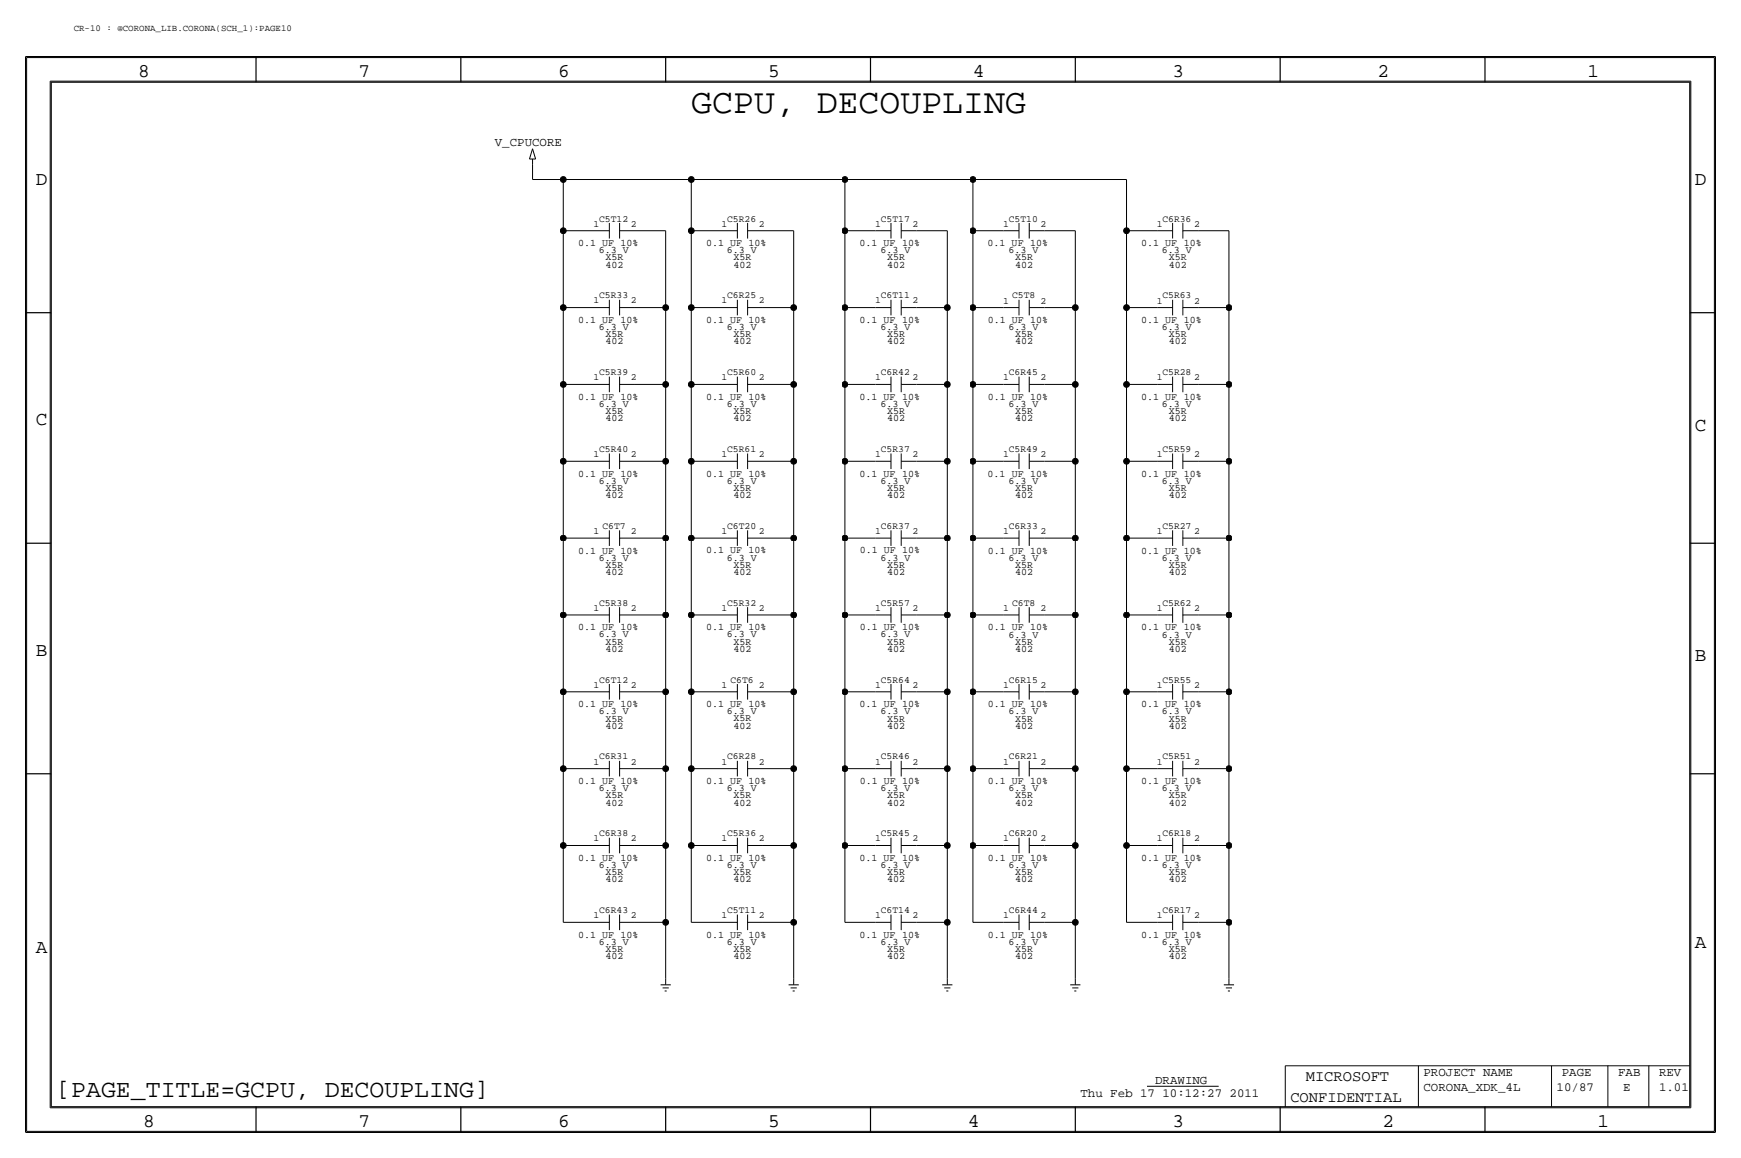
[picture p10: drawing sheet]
<svg xmlns="http://www.w3.org/2000/svg" width="432mm" height="287mm" viewBox="0 0 432 287" stroke-linecap="round" stroke-linejoin="round" font-family="sans-serif">
<!-- layer: Nets -->
<g fill="none" stroke="#000" stroke-width=".25">
<path d="M132.1 40.7v3.8zM132.1 44.5h7.6zM139.7 44.5h31.7zM139.7 44.5v12.7zM139.7 57.2v19.1zM139.7 57.2h7.6zM157.5 57.2h7.6zM165.1 57.2v19.1zM171.4 44.5h38.1zM171.4 44.5v12.7zM171.4 57.2v19.1zM171.5 57.2h7.6z"/>
<path d="M189.2 57.2h7.7zM196.8 57.2v19.1zM209.5 57.2h7.7zM209.5 44.5h31.8zM209.5 44.5v12.7zM209.5 57.2v19.1zM227.3 57.2h7.7zM234.9 57.2v19.1zM241.3 57.2h7.6zM241.3 44.5h38.1zM241.3 44.5v12.7zM241.3 57.2v19.1z"/>
<path d="M259.1 57.2h7.6zM266.7 57.2v19.1zM279.4 57.2h7.6zM279.4 44.5v12.7zM279.4 57.2v19.1zM297.2 57.2h7.6zM304.8 57.2v19.1zM139.7 76.3h7.6zM139.7 76.3v19zM157.5 76.3h7.6zM165.1 76.3v19zM171.4 76.3h7.7z"/>
<path d="M171.4 76.3v19zM189.2 76.3h7.6zM196.8 76.3v19zM209.5 76.3h7.7zM209.5 76.3v19zM227.3 76.3h7.6zM234.9 76.3v19zM241.3 76.3h7.6zM241.3 76.3v19zM259.1 76.3h7.6zM266.7 76.3v19zM279.4 76.3h7.6z"/>
<path d="M279.4 76.3v19zM297.2 76.3h7.6zM304.8 76.3v19zM139.7 95.3v19.1zM139.7 95.3h7.6zM157.5 95.3h7.6zM165.1 95.3v19.1zM171.4 95.3h7.7zM171.4 95.3v19.1zM189.2 95.3h7.6zM196.8 95.3v19.1zM209.5 95.3h7.7z"/>
<path d="M209.5 95.3v19.1zM227.3 95.3h7.6zM234.9 95.3v19.1zM241.3 95.3h7.6zM241.3 95.3v19.1zM259.1 95.3h7.6zM266.7 95.3v19.1zM279.4 95.3h7.6zM279.4 95.3v19.1zM297.2 95.3h7.6zM304.8 95.3v19.1zM139.7 114.4v19z"/>
<path d="M139.7 114.4h7.6zM157.5 114.4h7.6zM165.1 114.4v19zM171.4 114.4h7.7zM171.4 114.4v19zM189.2 114.4h7.6zM196.8 114.4v19zM209.5 114.4h7.7zM209.5 114.4v19zM227.3 114.4h7.6zM234.9 114.4v19zM241.3 114.4h7.6z"/>
<path d="M241.3 114.4v19zM259.1 114.4h7.6zM266.7 114.4v19zM279.4 114.4h7.6zM279.4 114.4v19zM297.2 114.4h7.6zM304.8 114.4v19zM139.7 133.4h7.6zM139.7 133.4v19.1zM157.5 133.4h7.6zM165.1 133.4v19.1zM171.4 133.4h7.7z"/>
<path d="M171.4 133.4v19.1zM189.2 133.4h7.6zM196.8 133.4v19.1zM209.5 133.4h7.7zM209.5 133.4v19.1zM227.3 133.4h7.7zM234.9 133.4v19.1zM241.3 133.4h7.6zM241.3 133.4v19.1zM259.1 133.4h7.6zM266.7 133.4v19.1zM279.4 133.4h7.6z"/>
<path d="M279.4 133.4v19.1zM297.2 133.4h7.6zM304.8 133.4v19.1zM139.7 152.5h7.6zM139.7 152.5v19zM157.5 152.5h7.6zM165.1 152.5v19zM171.4 152.5h7.7zM171.4 152.5v19zM189.2 152.5h7.6zM196.8 152.5v19zM209.5 152.5h7.7z"/>
<path d="M209.5 152.5v19zM227.3 152.5h7.7zM234.9 152.5v19zM241.3 152.5h7.6zM241.3 152.5v19zM259.1 152.5h7.6zM266.7 152.5v19zM279.4 152.5h7.6zM279.4 152.5v19zM297.2 152.5h7.6zM304.8 152.5v19zM139.7 171.5h7.6z"/>
<path d="M139.7 171.5v19.1zM157.5 171.5h7.6zM165.1 171.5v19.1zM171.4 171.5h7.7zM171.4 171.5v19.1zM189.2 171.5h7.6zM196.8 171.5v19.1zM209.5 171.5h7.7zM209.5 171.5v19.1zM227.3 171.5h7.7zM234.9 171.5v19.1zM241.3 171.5h7.6z"/>
<path d="M241.3 171.5v19.1zM259.1 171.5h7.6zM266.7 171.5v19.1zM279.4 171.5h7.6zM279.4 171.5v19.1zM297.2 171.5h7.6zM304.8 171.5v19.1zM139.7 190.6h7.6zM139.7 190.6v19zM157.5 190.6h7.6zM165.1 190.6v19zM171.4 190.6h7.7z"/>
<path d="M171.4 190.6v19zM189.2 190.6h7.6zM196.8 190.6v19zM209.5 190.6h7.7zM209.5 190.6v19zM227.3 190.6h7.6zM234.9 190.6v19zM241.3 190.6h7.6zM241.3 190.6v19zM259.1 190.6h7.6zM266.7 190.6v19zM279.4 190.6h7.6z"/>
<path d="M279.4 190.6v19zM297.2 190.6h7.6zM304.8 190.6v19zM139.7 209.6h7.6zM139.7 209.6v19.1zM157.5 209.6h7.6zM165.1 209.6v19.1zM171.4 209.6h7.7zM171.4 209.6v19.1zM189.2 209.6h7.6zM196.8 209.6v19.1zM209.5 209.6h7.7z"/>
<path d="M209.5 209.6v19.1zM227.3 209.6h7.6zM234.9 209.6v19.1zM241.3 209.6h7.6zM241.3 209.6v19.1zM259.1 209.6h7.6zM266.7 209.6v19.1zM279.4 209.6h7.6zM279.4 209.6v19.1zM297.2 209.6h7.6zM304.8 209.6v19.1zM139.7 228.7h7.6z"/>
<path d="M157.5 228.7h7.6zM165.1 228.7v13.9zM171.4 228.7h7.7zM189.2 228.7h7.6zM196.8 228.7v13.9zM209.5 228.7h7.7zM227.3 228.7h7.6zM234.9 228.7v13.9zM241.3 228.7h7.6zM259.1 228.7h7.6zM266.7 228.7v13.9zM279.4 228.7h7.6z"/>
<path d="M297.2 228.7h7.6zM304.8 228.7v13.9z"/>
</g>
<g fill="#000" stroke="#000" stroke-width=".25">
<circle cx="139.7" cy="44.5" r=".72"/>
<circle cx="139.7" cy="57.2" r=".72"/>
<circle cx="171.4" cy="44.5" r=".72"/>
<circle cx="171.4" cy="57.2" r=".72"/>
<circle cx="209.6" cy="44.5" r=".72"/>
<circle cx="209.6" cy="57.2" r=".72"/>
<circle cx="241.3" cy="44.5" r=".72"/>
<circle cx="241.3" cy="57.2" r=".72"/>
<circle cx="279.4" cy="57.2" r=".72"/>
<circle cx="139.7" cy="76.3" r=".72"/>
<circle cx="165.1" cy="76.3" r=".72"/>
<circle cx="171.4" cy="76.3" r=".72"/>
<circle cx="196.9" cy="76.3" r=".72"/>
<circle cx="209.6" cy="76.3" r=".72"/>
<circle cx="235" cy="76.3" r=".72"/>
<circle cx="241.3" cy="76.3" r=".72"/>
<circle cx="266.7" cy="76.3" r=".72"/>
<circle cx="279.4" cy="76.3" r=".72"/>
<circle cx="304.8" cy="76.3" r=".72"/>
<circle cx="139.7" cy="95.3" r=".72"/>
<circle cx="165.1" cy="95.3" r=".72"/>
<circle cx="171.4" cy="95.3" r=".72"/>
<circle cx="196.9" cy="95.3" r=".72"/>
<circle cx="209.6" cy="95.3" r=".72"/>
<circle cx="235" cy="95.3" r=".72"/>
<circle cx="241.3" cy="95.3" r=".72"/>
<circle cx="266.7" cy="95.3" r=".72"/>
<circle cx="279.4" cy="95.3" r=".72"/>
<circle cx="304.8" cy="95.3" r=".72"/>
<circle cx="139.7" cy="114.4" r=".72"/>
<circle cx="165.1" cy="114.4" r=".72"/>
<circle cx="171.4" cy="114.4" r=".72"/>
<circle cx="196.9" cy="114.4" r=".72"/>
<circle cx="209.6" cy="114.4" r=".72"/>
<circle cx="235" cy="114.4" r=".72"/>
<circle cx="241.3" cy="114.4" r=".72"/>
<circle cx="266.7" cy="114.4" r=".72"/>
<circle cx="279.4" cy="114.4" r=".72"/>
<circle cx="304.8" cy="114.4" r=".72"/>
<circle cx="139.7" cy="133.4" r=".72"/>
<circle cx="165.1" cy="133.4" r=".72"/>
<circle cx="171.4" cy="133.4" r=".72"/>
<circle cx="196.9" cy="133.4" r=".72"/>
<circle cx="209.6" cy="133.4" r=".72"/>
<circle cx="235" cy="133.4" r=".72"/>
<circle cx="241.3" cy="133.4" r=".72"/>
<circle cx="266.7" cy="133.4" r=".72"/>
<circle cx="279.4" cy="133.4" r=".72"/>
<circle cx="304.8" cy="133.4" r=".72"/>
<circle cx="139.7" cy="152.5" r=".72"/>
<circle cx="165.1" cy="152.5" r=".72"/>
<circle cx="171.4" cy="152.5" r=".72"/>
<circle cx="196.9" cy="152.5" r=".72"/>
<circle cx="209.6" cy="152.5" r=".72"/>
<circle cx="235" cy="152.5" r=".72"/>
<circle cx="241.3" cy="152.5" r=".72"/>
<circle cx="266.7" cy="152.5" r=".72"/>
<circle cx="279.4" cy="152.5" r=".72"/>
<circle cx="304.8" cy="152.5" r=".72"/>
<circle cx="139.7" cy="171.5" r=".72"/>
<circle cx="165.1" cy="171.5" r=".72"/>
<circle cx="171.4" cy="171.5" r=".72"/>
<circle cx="196.9" cy="171.5" r=".72"/>
<circle cx="209.6" cy="171.5" r=".72"/>
<circle cx="235" cy="171.5" r=".72"/>
<circle cx="241.3" cy="171.5" r=".72"/>
<circle cx="266.7" cy="171.5" r=".72"/>
<circle cx="279.4" cy="171.5" r=".72"/>
<circle cx="304.8" cy="171.5" r=".72"/>
<circle cx="139.7" cy="190.6" r=".72"/>
<circle cx="165.1" cy="190.6" r=".72"/>
<circle cx="171.4" cy="190.6" r=".72"/>
<circle cx="196.9" cy="190.6" r=".72"/>
<circle cx="209.6" cy="190.6" r=".72"/>
<circle cx="235" cy="190.6" r=".72"/>
<circle cx="241.3" cy="190.6" r=".72"/>
<circle cx="266.7" cy="190.6" r=".72"/>
<circle cx="279.4" cy="190.6" r=".72"/>
<circle cx="304.8" cy="190.6" r=".72"/>
<circle cx="139.7" cy="209.6" r=".72"/>
<circle cx="165.1" cy="209.6" r=".72"/>
<circle cx="171.4" cy="209.6" r=".72"/>
<circle cx="196.9" cy="209.6" r=".72"/>
<circle cx="209.6" cy="209.6" r=".72"/>
<circle cx="235" cy="209.6" r=".72"/>
<circle cx="241.3" cy="209.6" r=".72"/>
<circle cx="266.7" cy="209.6" r=".72"/>
<circle cx="279.4" cy="209.6" r=".72"/>
<circle cx="304.8" cy="209.6" r=".72"/>
<circle cx="165.1" cy="228.7" r=".72"/>
<circle cx="196.9" cy="228.7" r=".72"/>
<circle cx="235" cy="228.7" r=".72"/>
<circle cx="266.7" cy="228.7" r=".72"/>
<circle cx="304.8" cy="228.7" r=".72"/>
</g>
<!-- layer: Components -->
<g fill="none" stroke="#000" stroke-width=".25">
<path d="M131.3 39.4h1.5zM132.1 39.4v1.3zM132.1 36.9l.7 2.5zM132.1 36.9l-.8 2.5zM147.3 57.2h3.8zM151.1 55.3v3.8zM153.7 57.2h3.8zM153.7 55.3v3.8zM179.1 57.2h3.8zM182.9 55.3v3.8zM185.4 57.2h3.8zM185.4 55.3v3.8z"/>
<path d="M217.2 57.2h3.8zM221 55.3v3.8zM223.5 57.2h3.8zM223.5 55.3v3.8zM248.9 57.2h3.8zM252.7 55.3v3.8zM255.3 57.2h3.8zM255.3 55.3v3.8zM287 57.2h3.8zM290.8 55.3v3.8zM293.4 57.2h3.8zM293.4 55.3v3.8z"/>
<path d="M147.3 76.3h3.8zM151.1 74.3v3.9zM153.7 76.3h3.8zM153.7 74.3v3.9zM179.1 76.3h3.8zM182.9 74.3v3.9zM185.4 76.3h3.8zM185.4 74.3v3.9zM217.2 76.3h3.8zM221 74.3v3.9zM223.5 76.3h3.8zM223.5 74.3v3.9z"/>
<path d="M248.9 76.3h3.8zM252.7 74.3v3.9zM255.3 76.3h3.8zM255.3 74.3v3.9zM287 76.3h3.8zM290.8 74.3v3.9zM293.4 76.3h3.8zM293.4 74.3v3.9zM147.3 95.3h3.8zM151.1 93.4v3.8zM153.7 95.3h3.8zM153.7 93.4v3.8z"/>
<path d="M179.1 95.3h3.8zM182.9 93.4v3.8zM185.4 95.3h3.8zM185.4 93.4v3.8zM217.2 95.3h3.8zM221 93.4v3.8zM223.5 95.3h3.8zM223.5 93.4v3.8zM248.9 95.3h3.8zM252.7 93.4v3.8zM255.3 95.3h3.8zM255.3 93.4v3.8z"/>
<path d="M287 95.3h3.8zM290.8 93.4v3.8zM293.4 95.3h3.8zM293.4 93.4v3.8zM147.3 114.4h3.8zM151.1 112.4v3.9zM153.7 114.4h3.8zM153.7 112.4v3.9zM179.1 114.4h3.8zM182.9 112.4v3.9zM185.4 114.4h3.8zM185.4 112.4v3.9z"/>
<path d="M217.2 114.4h3.8zM221 112.4v3.9zM223.5 114.4h3.8zM223.5 112.4v3.9zM248.9 114.4h3.8zM252.7 112.4v3.9zM255.3 114.4h3.8zM255.3 112.4v3.9zM287 114.4h3.8zM290.8 112.4v3.9zM293.4 114.4h3.8zM293.4 112.4v3.9z"/>
<path d="M147.3 133.4h3.8zM151.1 131.5v3.8zM153.7 133.4h3.8zM153.7 131.5v3.8zM179.1 133.4h3.8zM182.9 131.5v3.8zM185.4 133.4h3.8zM185.4 131.5v3.8zM217.2 133.4h3.8zM221 131.5v3.8zM223.5 133.4h3.8zM223.5 131.5v3.8z"/>
<path d="M248.9 133.4h3.8zM252.7 131.5v3.8zM255.3 133.4h3.8zM255.3 131.5v3.8zM287 133.4h3.8zM290.8 131.5v3.8zM293.4 133.4h3.8zM293.4 131.5v3.8zM147.3 152.5h3.8zM151.1 150.5v3.9zM153.7 152.5h3.8zM153.7 150.5v3.9z"/>
<path d="M179.1 152.5h3.8zM182.9 150.5v3.9zM185.4 152.5h3.8zM185.4 150.5v3.9zM217.2 152.5h3.8zM221 150.5v3.9zM223.5 152.5h3.8zM223.5 150.5v3.9zM248.9 152.5h3.8zM252.7 150.5v3.9zM255.3 152.5h3.8zM255.3 150.5v3.9z"/>
<path d="M287 152.5h3.8zM290.8 150.5v3.9zM293.4 152.5h3.8zM293.4 150.5v3.9zM147.3 171.5h3.8zM151.1 169.6v3.8zM153.7 171.5h3.8zM153.7 169.6v3.8zM179.1 171.5h3.8zM182.9 169.6v3.8zM185.4 171.5h3.8zM185.4 169.6v3.8z"/>
<path d="M217.2 171.5h3.8zM221 169.6v3.8zM223.5 171.5h3.8zM223.5 169.6v3.8zM248.9 171.5h3.8zM252.7 169.6v3.8zM255.3 171.5h3.8zM255.3 169.6v3.8zM287 171.5h3.8zM290.8 169.6v3.8zM293.4 171.5h3.8zM293.4 169.6v3.8z"/>
<path d="M147.3 190.6h3.8zM151.1 188.6v3.9zM153.7 190.6h3.8zM153.7 188.6v3.9zM179.1 190.6h3.8zM182.9 188.6v3.9zM185.4 190.6h3.8zM185.4 188.6v3.9zM217.2 190.6h3.8zM221 188.6v3.9zM223.5 190.6h3.8zM223.5 188.6v3.9z"/>
<path d="M248.9 190.6h3.8zM252.7 188.6v3.9zM255.3 190.6h3.8zM255.3 188.6v3.9zM287 190.6h3.8zM290.8 188.6v3.9zM293.4 190.6h3.8zM293.4 188.6v3.9zM147.3 209.6h3.8zM151.1 207.7v3.8zM153.7 209.6h3.8zM153.7 207.7v3.8z"/>
<path d="M179.1 209.6h3.8zM182.9 207.7v3.8zM185.4 209.6h3.8zM185.4 207.7v3.8zM217.2 209.6h3.8zM221 207.7v3.8zM223.5 209.6h3.8zM223.5 207.7v3.8zM248.9 209.6h3.8zM252.7 207.7v3.8zM255.3 209.6h3.8zM255.3 207.7v3.8z"/>
<path d="M287 209.6h3.8zM290.8 207.7v3.8zM293.4 209.6h3.8zM293.4 207.7v3.8zM147.3 228.7h3.8zM151.1 226.7v3.9zM153.7 228.7h3.8zM153.7 226.7v3.9zM179.1 228.7h3.8zM182.9 226.7v3.9zM185.4 228.7h3.8zM185.4 226.7v3.9z"/>
<path d="M217.2 228.7h3.8zM221 226.7v3.9zM223.5 228.7h3.8zM223.5 226.7v3.9zM248.9 228.7h3.8zM252.7 226.7v3.9zM255.3 228.7h3.8zM255.3 226.7v3.9zM287 228.7h3.8zM290.8 226.7v3.9zM293.4 228.7h3.8zM293.4 226.7v3.9z"/>
<path d="M163.8 244.1h2.6zM164.3 244.9h1.6zM164.8 245.7h.6zM165.1 242.6v1.5zM195.6 244.1h2.5zM196.1 244.9h1.5zM196.6 245.7h.5zM196.8 242.6v1.5zM233.7 244.1h2.5zM234.2 244.9h1.5zM234.7 245.7h.5zM234.9 242.6v1.5z"/>
<path d="M265.4 244.1h2.6zM265.9 244.9h1.6zM266.4 245.7h.6zM266.7 242.6v1.5zM303.5 244.1h2.6zM304 244.9h1.6zM304.5 245.7h.6zM304.8 242.6v1.5zM284.5 269.3h17.8z"/>
</g>
<!-- layer: Page Border and Title Block -->
<g fill="none" stroke="#000" stroke-width=".3">
<path d="M6.3 14v266.7zM6.4 14h419zM63.5 14v6.4zM114.3 14v6.4zM165.1 14v6.4zM215.9 14v6.4zM266.7 14v6.4zM317.5 14v6.4zM368.3 14v6.4zM425.4 14v266.7zM12.7 20.4h406.4zM12.7 20.4v254z"/>
<path d="M419.1 20.4v254zM6.3 77.5h6.4zM419.1 77.5h6.3zM6.3 134.7h6.4zM419.1 134.7h6.3zM6.3 191.8h6.4zM419.1 191.8h6.3zM12.7 274.4h406.4zM63.5 274.4v6.3zM114.3 274.4v6.3zM165.1 274.4v6.3zM215.9 274.4v6.3z"/>
<path d="M266.7 274.4v6.3zM317.5 274.4v6.3zM368.3 274.4v6.3zM6.4 280.7h419z"/>
</g>
<g fill="none" stroke="#000" stroke-width=".25">
<path d="M6.6 14.3h418.6zM6.6 14.3v266.2zM425.2 14.3v266.2zM12.4 20.1v254.5zM12.4 20.1h407zM419.4 20.1v254.5zM12.4 274.6h407zM318.8 264.2v10.2zM318.8 264.2h100.3zM351.8 264.2v10.2zM384.8 264.2v10.2zM398.8 264.2v10.2z"/>
<path d="M408.9 264.2v10.2zM6.6 280.5h418.6z"/>
</g>
<text font-size="8.6" x="171.4" y="28">GCPU, DECOUPLING</text>
<text font-size="6.2" x="14" y="271.8">[PAGE_TITLE=GCPU, DECOUPLING]</text>
<g font-size="4.8">
<text x="34.3" y="19.1">8</text>
<text x="88.9" y="19.1">7</text>
<text x="138.4" y="19.1">6</text>
<text x="190.5" y="19.1">5</text>
<text x="241.3" y="19.1">4</text>
<text x="290.8" y="19.1">3</text>
<text x="341.6" y="19.1">2</text>
<text x="393.7" y="19.1">1</text>
<text x="8.9" y="45.8">D</text>
<text x="420.4" y="45.8">D</text>
<text x="8.9" y="105.5">C</text>
<text x="420.4" y="106.7">C</text>
<text x="8.9" y="162.6">B</text>
<text x="420.4" y="163.9">B</text>
<text x="8.9" y="236.3">A</text>
<text x="420.4" y="235">A</text>
<text x="35.5" y="279.4">8</text>
<text x="88.9" y="279.4">7</text>
<text x="138.4" y="279.4">6</text>
<text x="190.5" y="279.4">5</text>
<text x="240" y="279.4">4</text>
<text x="290.8" y="279.4">3</text>
<text x="342.9" y="279.4">2</text>
<text x="396.2" y="279.4">1</text>
</g>
<g font-size="3.8">
<text x="323.9" y="268">MICROSOFT</text>
<text x="320" y="273.1">CONFIDENTIAL</text>
</g>
<g font-size="3.1">
<text x="122.7" y="36.2">V_CPUCORE</text>
<text x="286.5" y="268.8">DRAWING</text>
<text x="353.1" y="266.8">PROJECT NAME</text>
<text x="387.3" y="266.8">PAGE</text>
<text x="401.3" y="266.8">FAB</text>
<text x="411.5" y="266.8">REV</text>
<text x="268" y="271.8">Thu Feb 17 10:12:27 2011</text>
<text x="353.1" y="270.6">CORONA_XDK_4L</text>
<text x="386.1" y="270.6">10/87</text>
<text x="402.6" y="270.6">E</text>
<text x="411.5" y="270.6">1.01</text>
</g>
<g font-size="2.5">
<text x="143.4" y="61">0.1 UF 10%</text>
<text x="148.5" y="62.8">6.3 V</text>
<text x="150.2" y="64.6">X5R</text>
<text x="175.1" y="61">0.1 UF 10%</text>
<text x="180.2" y="62.8">6.3 V</text>
<text x="181.9" y="64.6">X5R</text>
<text x="213.2" y="61">0.1 UF 10%</text>
<text x="218.3" y="62.8">6.3 V</text>
<text x="220" y="64.6">X5R</text>
<text x="245" y="61">0.1 UF 10%</text>
<text x="250.1" y="62.8">6.3 V</text>
<text x="251.8" y="64.6">X5R</text>
<text x="283.1" y="61">0.1 UF 10%</text>
<text x="288.2" y="62.8">6.3 V</text>
<text x="289.9" y="64.6">X5R</text>
<text x="150.2" y="66.3">402</text>
<text x="181.9" y="66.4">402</text>
<text x="220" y="66.4">402</text>
<text x="251.8" y="66.3">402</text>
<text x="289.9" y="66.4">402</text>
<text x="143.4" y="80.1">0.1 UF 10%</text>
<text x="148.5" y="81.8">6.3 V</text>
<text x="150.2" y="83.6">X5R</text>
<text x="175.1" y="80.1">0.1 UF 10%</text>
<text x="180.2" y="81.8">6.3 V</text>
<text x="181.9" y="83.6">X5R</text>
<text x="213.2" y="80.1">0.1 UF 10%</text>
<text x="218.3" y="81.8">6.3 V</text>
<text x="220" y="83.6">X5R</text>
<text x="245" y="80.1">0.1 UF 10%</text>
<text x="250.1" y="81.8">6.3 V</text>
<text x="251.8" y="83.6">X5R</text>
<text x="283.1" y="80.1">0.1 UF 10%</text>
<text x="288.2" y="81.8">6.3 V</text>
<text x="289.9" y="83.6">X5R</text>
<text x="150.2" y="85.4">402</text>
<text x="181.9" y="85.4">402</text>
<text x="220" y="85.4">402</text>
<text x="251.8" y="85.4">402</text>
<text x="289.9" y="85.4">402</text>
<text x="143.4" y="99.1">0.1 UF 10%</text>
<text x="148.5" y="100.9">6.3 V</text>
<text x="175.1" y="99.1">0.1 UF 10%</text>
<text x="180.2" y="100.9">6.3 V</text>
<text x="213.2" y="99.1">0.1 UF 10%</text>
<text x="218.3" y="100.9">6.3 V</text>
<text x="245" y="99.1">0.1 UF 10%</text>
<text x="250.1" y="100.9">6.3 V</text>
<text x="283.1" y="99.1">0.1 UF 10%</text>
<text x="288.2" y="100.9">6.3 V</text>
<text x="150.2" y="102.7">X5R</text>
<text x="150.2" y="104.4">402</text>
<text x="181.9" y="102.7">X5R</text>
<text x="181.9" y="104.4">402</text>
<text x="220" y="102.7">X5R</text>
<text x="220" y="104.5">402</text>
<text x="251.8" y="104.5">402</text>
<text x="251.8" y="102.7">X5R</text>
<text x="289.9" y="102.7">X5R</text>
<text x="289.9" y="104.5">402</text>
<text x="143.4" y="118.2">0.1 UF 10%</text>
<text x="148.5" y="119.9">6.3 V</text>
<text x="175.1" y="118.2">0.1 UF 10%</text>
<text x="180.2" y="119.9">6.3 V</text>
<text x="213.2" y="118.2">0.1 UF 10%</text>
<text x="218.3" y="120">6.3 V</text>
<text x="245" y="118.2">0.1 UF 10%</text>
<text x="250.1" y="119.9">6.3 V</text>
<text x="283.1" y="118.2">0.1 UF 10%</text>
<text x="288.2" y="119.9">6.3 V</text>
<text x="150.2" y="121.7">X5R</text>
<text x="150.2" y="123.5">402</text>
<text x="181.9" y="123.5">402</text>
<text x="181.9" y="121.7">X5R</text>
<text x="220" y="121.7">X5R</text>
<text x="220" y="123.5">402</text>
<text x="251.8" y="121.7">X5R</text>
<text x="251.8" y="123.5">402</text>
<text x="289.9" y="121.7">X5R</text>
<text x="289.9" y="123.5">402</text>
<text x="143.4" y="137.2">0.1 UF 10%</text>
<text x="175.1" y="137.2">0.1 UF 10%</text>
<text x="213.2" y="137.2">0.1 UF 10%</text>
<text x="245" y="137.2">0.1 UF 10%</text>
<text x="283.1" y="137.2">0.1 UF 10%</text>
<text x="148.5" y="139">6.3 V</text>
<text x="150.2" y="140.8">X5R</text>
<text x="150.2" y="142.6">402</text>
<text x="180.2" y="139">6.3 V</text>
<text x="181.9" y="140.8">X5R</text>
<text x="181.9" y="142.5">402</text>
<text x="218.3" y="139">6.3 V</text>
<text x="220" y="140.8">X5R</text>
<text x="220" y="142.5">402</text>
<text x="250.1" y="139">6.3 V</text>
<text x="251.8" y="140.8">X5R</text>
<text x="251.8" y="142.6">402</text>
<text x="288.2" y="139">6.3 V</text>
<text x="289.9" y="140.8">X5R</text>
<text x="289.9" y="142.6">402</text>
<text x="143.4" y="156.3">0.1 UF 10%</text>
<text x="148.5" y="158">6.3 V</text>
<text x="150.2" y="159.8">X5R</text>
<text x="150.2" y="161.6">402</text>
<text x="175.1" y="156.3">0.1 UF 10%</text>
<text x="180.2" y="158">6.3 V</text>
<text x="181.9" y="159.8">X5R</text>
<text x="181.9" y="161.6">402</text>
<text x="213.2" y="156.3">0.1 UF 10%</text>
<text x="218.3" y="158">6.3 V</text>
<text x="220" y="159.8">X5R</text>
<text x="220" y="161.6">402</text>
<text x="245" y="156.3">0.1 UF 10%</text>
<text x="250.1" y="158">6.3 V</text>
<text x="251.8" y="159.8">X5R</text>
<text x="251.8" y="161.6">402</text>
<text x="283.1" y="156.3">0.1 UF 10%</text>
<text x="288.2" y="158">6.3 V</text>
<text x="289.9" y="159.8">X5R</text>
<text x="289.9" y="161.6">402</text>
<text x="143.4" y="175.3">0.1 UF 10%</text>
<text x="148.5" y="177.1">6.3 V</text>
<text x="150.2" y="178.9">X5R</text>
<text x="175.1" y="175.3">0.1 UF 10%</text>
<text x="180.2" y="177.1">6.3 V</text>
<text x="181.9" y="178.9">X5R</text>
<text x="213.2" y="175.3">0.1 UF 10%</text>
<text x="218.3" y="177.1">6.3 V</text>
<text x="220" y="178.9">X5R</text>
<text x="245" y="175.3">0.1 UF 10%</text>
<text x="250.1" y="177.1">6.3 V</text>
<text x="251.8" y="178.9">X5R</text>
<text x="283.1" y="175.3">0.1 UF 10%</text>
<text x="288.2" y="177.1">6.3 V</text>
<text x="289.9" y="178.9">X5R</text>
<text x="150.2" y="180.7">402</text>
<text x="181.9" y="180.6">402</text>
<text x="220" y="180.7">402</text>
<text x="251.8" y="180.7">402</text>
<text x="289.9" y="180.7">402</text>
<text x="143.4" y="194.4">0.1 UF 10%</text>
<text x="148.5" y="196.1">6.3 V</text>
<text x="150.2" y="197.9">X5R</text>
<text x="175.1" y="194.4">0.1 UF 10%</text>
<text x="180.2" y="196.1">6.3 V</text>
<text x="181.9" y="197.9">X5R</text>
<text x="213.2" y="194.4">0.1 UF 10%</text>
<text x="218.3" y="196.1">6.3 V</text>
<text x="220" y="197.9">X5R</text>
<text x="245" y="194.4">0.1 UF 10%</text>
<text x="250.1" y="196.1">6.3 V</text>
<text x="251.8" y="197.9">X5R</text>
<text x="283.1" y="194.4">0.1 UF 10%</text>
<text x="288.2" y="196.1">6.3 V</text>
<text x="289.9" y="197.9">X5R</text>
<text x="150.2" y="199.7">402</text>
<text x="181.9" y="199.7">402</text>
<text x="220" y="199.7">402</text>
<text x="251.8" y="199.7">402</text>
<text x="289.9" y="199.7">402</text>
<text x="143.4" y="213.4">0.1 UF 10%</text>
<text x="148.5" y="215.2">6.3 V</text>
<text x="175.1" y="213.4">0.1 UF 10%</text>
<text x="180.2" y="215.2">6.3 V</text>
<text x="213.2" y="213.4">0.1 UF 10%</text>
<text x="218.3" y="215.2">6.3 V</text>
<text x="245" y="213.4">0.1 UF 10%</text>
<text x="250.1" y="215.2">6.3 V</text>
<text x="283.1" y="213.4">0.1 UF 10%</text>
<text x="288.2" y="215.2">6.3 V</text>
<text x="150.2" y="217">X5R</text>
<text x="150.2" y="218.8">402</text>
<text x="181.9" y="217">X5R</text>
<text x="181.9" y="218.7">402</text>
<text x="220" y="217">X5R</text>
<text x="220" y="218.7">402</text>
<text x="251.8" y="218.8">402</text>
<text x="251.8" y="217">X5R</text>
<text x="289.9" y="217">X5R</text>
<text x="289.9" y="218.8">402</text>
<text x="143.4" y="232.5">0.1 UF 10%</text>
<text x="175.1" y="232.5">0.1 UF 10%</text>
<text x="213.2" y="232.5">0.1 UF 10%</text>
<text x="245" y="232.5">0.1 UF 10%</text>
<text x="283.1" y="232.5">0.1 UF 10%</text>
<text x="148.5" y="234.2">6.3 V</text>
<text x="150.2" y="236">X5R</text>
<text x="150.2" y="237.8">402</text>
<text x="180.2" y="234.2">6.3 V</text>
<text x="181.9" y="237.8">402</text>
<text x="181.9" y="236">X5R</text>
<text x="218.3" y="234.2">6.3 V</text>
<text x="220" y="236">X5R</text>
<text x="220" y="237.8">402</text>
<text x="250.1" y="234.2">6.3 V</text>
<text x="251.8" y="236">X5R</text>
<text x="251.8" y="237.8">402</text>
<text x="288.2" y="234.2">6.3 V</text>
<text x="289.9" y="237.8">402</text>
<text x="289.9" y="236">X5R</text>
</g>
<g font-size="2.4">
<text x="147.2" y="56.2">1</text>
<text x="148.6" y="54.9">C5T12</text>
<text x="156.5" y="56.2">2</text>
<text x="179" y="56.2">1</text>
<text x="180.3" y="54.9">C5R26</text>
<text x="188.2" y="56.2">2</text>
<text x="217.1" y="56.2">1</text>
<text x="218.4" y="54.9">C5T17</text>
<text x="226.3" y="56.2">2</text>
<text x="248.8" y="56.2">1</text>
<text x="250.2" y="54.9">C5T10</text>
<text x="258.1" y="56.2">2</text>
<text x="286.9" y="56.2">1</text>
<text x="288.3" y="54.9">C6R36</text>
<text x="296.2" y="56.2">2</text>
<text x="147.2" y="75.2">1</text>
<text x="148.6" y="74">C5R33</text>
<text x="156.5" y="75.2">2</text>
<text x="179" y="75.2">1</text>
<text x="180.3" y="74">C6R25</text>
<text x="188.2" y="75.2">2</text>
<text x="217.1" y="75.2">1</text>
<text x="218.4" y="74">C6T11</text>
<text x="226.3" y="75.2">2</text>
<text x="248.8" y="75.2">1</text>
<text x="251" y="74">C5T8</text>
<text x="258.1" y="75.2">2</text>
<text x="286.9" y="75.2">1</text>
<text x="288.3" y="74">C5R63</text>
<text x="296.2" y="75.2">2</text>
<text x="147.2" y="94.3">1</text>
<text x="148.6" y="93">C5R39</text>
<text x="156.5" y="94.3">2</text>
<text x="179" y="94.3">1</text>
<text x="180.3" y="93">C5R60</text>
<text x="188.2" y="94.3">2</text>
<text x="217.1" y="94.3">1</text>
<text x="218.4" y="93">C6R42</text>
<text x="226.3" y="94.3">2</text>
<text x="248.8" y="94.3">1</text>
<text x="250.2" y="93">C6R45</text>
<text x="258.1" y="94.3">2</text>
<text x="286.9" y="94.3">1</text>
<text x="288.3" y="93">C5R28</text>
<text x="296.2" y="94.3">2</text>
<text x="147.2" y="113.3">1</text>
<text x="148.6" y="112.1">C5R40</text>
<text x="156.5" y="113.3">2</text>
<text x="179" y="113.3">1</text>
<text x="180.3" y="112.1">C5R61</text>
<text x="188.2" y="113.3">2</text>
<text x="217.1" y="113.3">1</text>
<text x="218.4" y="112.1">C5R37</text>
<text x="226.3" y="113.3">2</text>
<text x="248.8" y="113.3">1</text>
<text x="250.2" y="112.1">C5R49</text>
<text x="258.1" y="113.3">2</text>
<text x="286.9" y="113.3">1</text>
<text x="288.3" y="112.1">C5R59</text>
<text x="296.2" y="113.3">2</text>
<text x="149.4" y="131.1">C6T7</text>
<text x="180.3" y="131.1">C6T20</text>
<text x="218.4" y="131.1">C6R37</text>
<text x="250.2" y="131.1">C6R33</text>
<text x="288.3" y="131.1">C5R27</text>
<text x="147.2" y="132.4">1</text>
<text x="156.5" y="132.4">2</text>
<text x="179" y="132.4">1</text>
<text x="188.2" y="132.4">2</text>
<text x="217.1" y="132.4">1</text>
<text x="226.3" y="132.4">2</text>
<text x="248.8" y="132.4">1</text>
<text x="258.1" y="132.4">2</text>
<text x="286.9" y="132.4">1</text>
<text x="296.2" y="132.4">2</text>
<text x="147.2" y="151.4">1</text>
<text x="148.6" y="150.2">C5R38</text>
<text x="156.5" y="151.4">2</text>
<text x="179" y="151.4">1</text>
<text x="180.3" y="150.2">C5R32</text>
<text x="188.2" y="151.4">2</text>
<text x="217.1" y="151.4">1</text>
<text x="218.4" y="150.2">C5R57</text>
<text x="226.3" y="151.4">2</text>
<text x="248.8" y="151.4">1</text>
<text x="251" y="150.2">C6T8</text>
<text x="258.1" y="151.4">2</text>
<text x="286.9" y="151.4">1</text>
<text x="288.3" y="150.2">C5R62</text>
<text x="296.2" y="151.4">2</text>
<text x="147.2" y="170.5">1</text>
<text x="148.6" y="169.2">C6T12</text>
<text x="156.5" y="170.5">2</text>
<text x="179" y="170.5">1</text>
<text x="181.2" y="169.2">C6T6</text>
<text x="188.2" y="170.5">2</text>
<text x="217.1" y="170.5">1</text>
<text x="218.4" y="169.2">C5R64</text>
<text x="226.3" y="170.5">2</text>
<text x="248.8" y="170.5">1</text>
<text x="250.2" y="169.2">C6R15</text>
<text x="258.1" y="170.5">2</text>
<text x="286.9" y="170.5">1</text>
<text x="288.3" y="169.2">C5R55</text>
<text x="296.2" y="170.5">2</text>
<text x="147.2" y="189.5">1</text>
<text x="148.6" y="188.3">C6R31</text>
<text x="156.5" y="189.5">2</text>
<text x="179" y="189.5">1</text>
<text x="180.3" y="188.3">C6R28</text>
<text x="188.2" y="189.5">2</text>
<text x="217.1" y="189.5">1</text>
<text x="218.4" y="188.3">C5R46</text>
<text x="226.3" y="189.5">2</text>
<text x="248.8" y="189.5">1</text>
<text x="250.2" y="188.3">C6R21</text>
<text x="258.1" y="189.5">2</text>
<text x="286.9" y="189.5">1</text>
<text x="288.3" y="188.3">C5R51</text>
<text x="296.2" y="189.5">2</text>
<text x="147.2" y="208.6">1</text>
<text x="148.6" y="207.3">C6R38</text>
<text x="156.5" y="208.6">2</text>
<text x="179" y="208.6">1</text>
<text x="180.3" y="207.3">C5R36</text>
<text x="188.2" y="208.6">2</text>
<text x="217.1" y="208.6">1</text>
<text x="218.4" y="207.3">C5R45</text>
<text x="226.3" y="208.6">2</text>
<text x="248.8" y="208.6">1</text>
<text x="250.2" y="207.3">C6R20</text>
<text x="258.1" y="208.6">2</text>
<text x="286.9" y="208.6">1</text>
<text x="288.3" y="207.3">C6R18</text>
<text x="296.2" y="208.6">2</text>
<text x="147.2" y="227.6">1</text>
<text x="148.6" y="226.4">C6R43</text>
<text x="156.5" y="227.6">2</text>
<text x="179" y="227.6">1</text>
<text x="180.3" y="226.4">C5T11</text>
<text x="188.2" y="227.6">2</text>
<text x="217.1" y="227.6">1</text>
<text x="218.4" y="226.4">C6T14</text>
<text x="226.3" y="227.6">2</text>
<text x="248.8" y="227.6">1</text>
<text x="250.2" y="226.4">C6R44</text>
<text x="258.1" y="227.6">2</text>
<text x="286.9" y="227.6">1</text>
<text x="288.3" y="226.4">C6R17</text>
<text x="296.2" y="227.6">2</text>
</g>
<text font-size="2.3" x="18.3" y="7.7">CR-10 : @CORONA_LIB.CORONA(SCH_1):PAGE10</text>
</svg>
